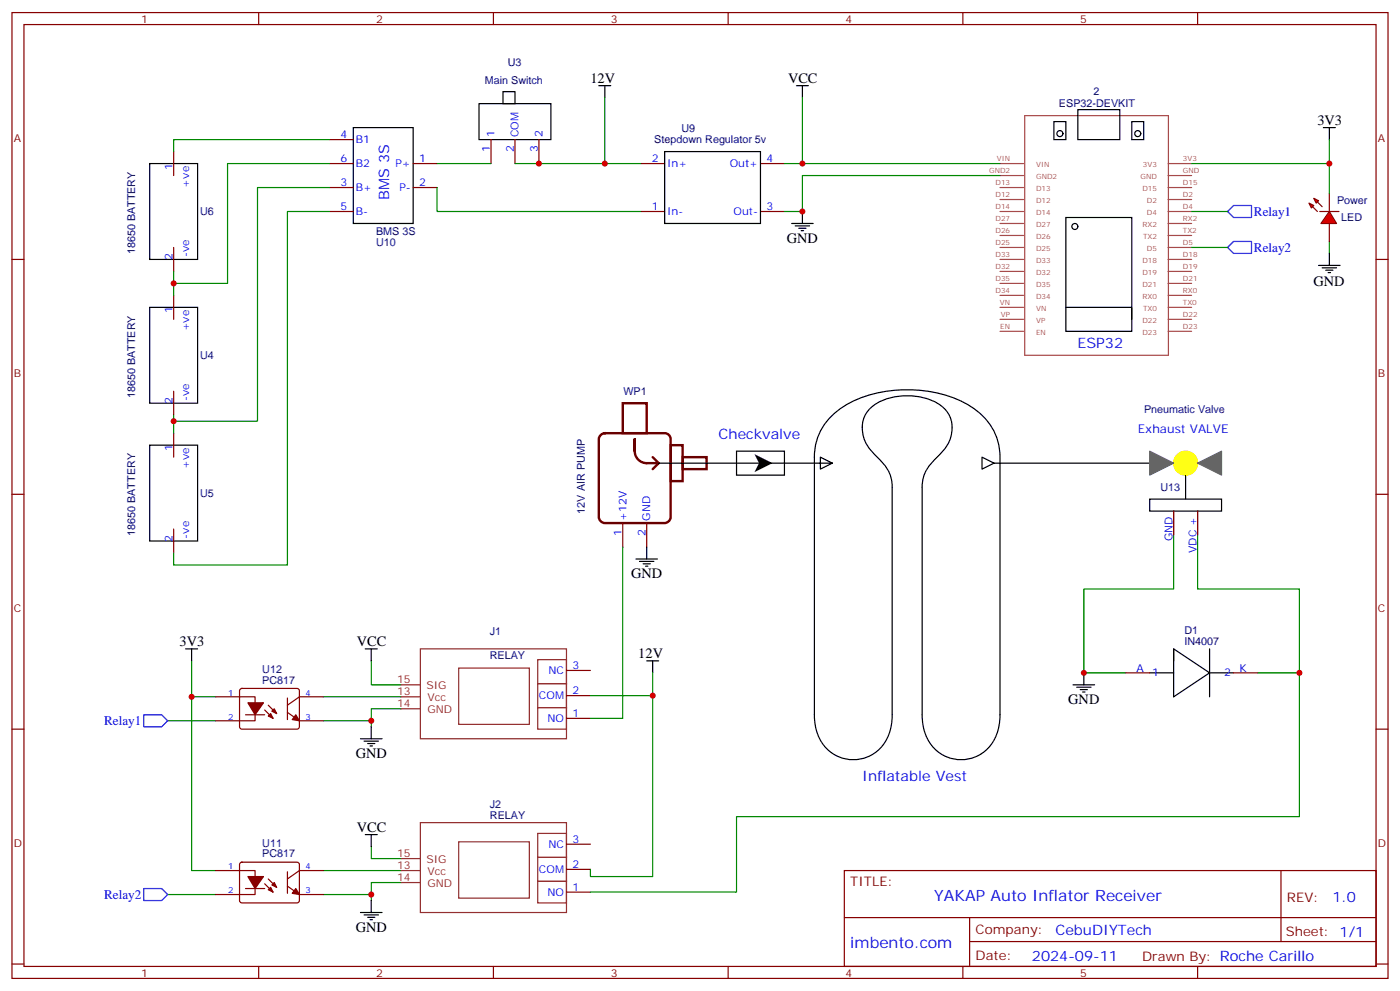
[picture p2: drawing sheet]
<svg xmlns="http://www.w3.org/2000/svg" width="412mm" height="292mm" viewBox="0 0 412 292" stroke-linecap="round" stroke-linejoin="round" font-family="sans-serif">
<g fill="none" stroke="#870000" stroke-width=".35">
<path d="M3.5 3.7h405.4v284.3h-405.4zM7.1 7.2h398.2v277.3h-398.2zM76.2 3.7v3.5M145.3 3.7v3.5M214.5 3.7v3.5M283.6 3.7v3.5M352.8 3.7v3.5M51.2 44.6v7.1M97 48.2h7.1M97 41.1h7.1M97 55.2h7.1M121.7 48.2h7.1"/>
<path d="M121.7 55.2h7.1M144.6 41.1v7.1M151.7 41.1v7.1M158.7 41.1v7.1M188.7 48.2h7.1M224 48.2h7.1M3.5 76.4h3.6M51.2 72.8v7.1M97 62.3h7.1M188.7 62.3h7.1M224 62.3h7.1M405.3 76.4h3.6"/>
<path d="M51.2 87v7M51.2 115.2v7M51.2 127.5v7.1M3.5 145.5h3.6M51.2 155.8v7M183.4 154v7M190.5 154v7M345.7 150.5v7M352.8 150.5v7M405.3 145.5h3.6M166.9 197.4h7M331.6 198.1h7.1"/>
<path d="M363.4 198.1h7M3.5 214.7h3.6M63.5 205.1h11.6v7.1h-11.6M70.8 202.9l.5-.2h16.5l.4 .7-.1 10.8-.6 .5-16.5-.1-.4-.6v-10.6zM72.3 210.4h5.7M78 209l2.4 2.5M79 207.6l2.5 2.5M84.7 205.5v6.3M84.7 209.7l3.5 2.5h7M95.2 205.1h-7l-3.5 2.5M166.9 211.5h7M166.9 204.8h7"/>
<path d="M405.3 214.7h3.6M63.5 256.3h11.6v7h-11.6M70.8 254l.5-.2 16.5 .1 .4 .6-.1 10.9-.6 .4h-16.5l-.4-.7v-10.6zM79 258.8l2.5 2.4M84.7 256.6v6.4M95.2 256.3h-7l-3.5 2.5M166.9 255.9h7M166.9 248.5h7M248.7 256.3h156.6v28.2h-156.6zM377.3 256.3v20.9M72.3 261.6h5.7M78 260.2l2.4 2.4"/>
<path d="M84.7 260.9l3.5 2.4h7M166.9 262.6h7M248.7 270.1h156.5M285.6 277.2h119.6M285.6 270.1v14.2M3.5 283.8h3.6M76.2 284.5v3.5M145.3 284.5v3.5M214.5 284.5v3.5M283.6 284.5v3.5M352.8 284.5v3.5M405.3 283.8h3.6"/>
</g>
<g fill="none" stroke="#000" stroke-width=".35">
<path d="M104.1 37.6h17.6v28.2h-17.6zM141.1 30.5h21.2v10.6h-21.2zM148.2 27h3.5v3.5h-3.5zM176.4 25.2h3.5M178.2 25.2v3.6M234.6 25.2h3.5M236.4 25.2v3.6M310.4 35.8h3.6v5.3h-3.6zM317.5 32.3h12.3v8.8h-12.3zM333.4 35.8h3.5v5.3h-3.5zM44.1 48.2h14.1v28.2h-14.1zM195.8 44.6h28.2v21.2h-28.2z"/>
<path d="M233.2 65.8h6.3M234.2 66.5h4.3M235.3 67.2h2.1M236 67.9h.7M236.4 62.3v3.5M314 64h19.4v33.5h-19.4zM388.4 78.1h6.4M389.5 78.8h4.2M390.5 79.6h2.1M391.6 74.6v3.5M44.1 90.5h14.1v28.2h-14.1zM314 90.5h19.4v3.5"/>
<path d="M391.2 80.3h.7M44.1 131.1h14.1v28.2h-14.1zM194 136.3h51.2l-3.5-1.7v3.5l3.5-1.8M217 132.8h14.1v7.1h-14.1zM243.9 123.6a27.6 27.6 0 0 1 16.6-8.3 37.7 37.7 0 0 1 25.5 4.4 17.7 17.7 0 0 1 8.6 16.6v74.1a12.5 12.5 0 0 1-7.8 12.6 11.2 11.2 0 0 1-14.7-8.4l-.5-4.2v-67a11.5 11.5 0 0 1 4.4-8.8 10.6 10.6 0 0 0 3.8-11.9 12.5 12.5 0 0 0-10.8-6.1 16.6 16.6 0 0 0-12.7 3.7 9 9 0 0 0-.3 11.7 38.1 38.1 0 0 1 6 7.3l.7 2.5 .1 1.6v67a12.5 12.5 0 0 1-7.8 12.6 11.2 11.2 0 0 1-14.6-8.4l-.5-4.2v-75.8a16.5 16.5 0 0 1 4-11zM292.8 136.3l-3.5 1.8v-3.5l3.5 1.7h51.2M349.2 139.9v7M338.7 146.9h21.1v3.6h-21.1zM187.3 164.6h6.4M188.4 165.3h4.2M189.4 166h2.2M190.1 166.7h.8"/>
<path d="M190.5 161v3.6M54.7 191h3.5M56.4 191v3.6M107.6 191h3.5M109.4 191v3.6M190.5 194.6h3.5M192.3 194.6v3.5M319.3 198.1v3.5M338.7 198.1h7M345.7 191v14.1l10.6-7-10.6-7.1v3.6M356.3 191v14.1M356.3 198.1h7.1"/>
<path d="M106.2 217.5h6.3M107.2 218.2h4.3M108.3 218.9h2.1M109 219.6h.7M109.4 214v3.5M316.1 201.6h6.3M317.1 202.3h4.3M318.2 203h2.1M318.9 203.7h.7M107.6 245.7h3.5M109.4 245.7v3.5M106.2 268.6h6.3"/>
<path d="M107.2 269.3h4.3M108.3 270.1h2.1M109 270.8h.7M109.4 265.1v3.5"/>
<circle cx="312.2" cy="39.3" r=".88"/>
<circle cx="335.1" cy="39.3" r=".88"/>
<circle cx="316.6" cy="66.7" r=".88"/>
</g>
<g fill="none" stroke="#a64a4a" stroke-width=".35">
<path d="M301.8 34h42.4v70.6h-42.4zM294.6 48.2h6.9M294.6 51.7h6.9M294.6 55.2h6.9M294.6 58.7h6.9M344.1 48.2h6.9M344.1 51.7h6.9M344.1 55.2h6.9M344.1 58.7h6.9M294.6 62.3h6.9M294.6 65.8h6.9M294.6 69.3h6.9"/>
<path d="M294.6 72.8h6.9M294.6 76.4h6.9M294.6 79.9h6.9M344.1 62.3h6.9M344.1 65.8h6.9M344.1 69.3h6.9M344.1 72.8h6.9M344.1 76.4h6.9M344.1 79.9h6.9M294.6 83.4h6.9M294.6 87h6.9M294.6 90.5h6.9"/>
<path d="M294.6 94h6.9M294.6 97.5h6.9M344.1 83.4h6.9M344.1 87h6.9M344.1 90.5h6.9M344.1 94h6.9M344.1 97.5h6.9"/>
</g>
<g fill="none" stroke="#008700" stroke-width=".35">
<path d="M178.2 28.8v19.4M236.4 28.8v19.4M97 41.1h-45.8v3.5M97 48.2h-30v35.2h-15.8M97 55.2h-21.2v68.8h-24.6M128.8 55.2v7.1h59.9M128.8 48.2h15.8M151.7 48.2h37M231.1 48.2h63.5M294.6 51.7h-58.2v10.6h-5.3M51.2 79.9v7.1M97 62.3h-12.3v104h-33.5v-3.5"/>
<path d="M351 72.8h10.6M351 62.3h10.6M391.6 71.1v3.5M51.2 122.2v5.3M345.7 150.5v22.9h-26.4v24.7h12.3M352.8 150.5v22.9h30v24.7h-12.4M183.4 161v50.5h-9.5M56.4 194.6v10.5h7.1M109.4 194.6v7h8.8M192.3 198.1v6.7h-18.4M382.8 198.1v42.3h-165.8v22.2h-43.1M49.4 212.2h14.1"/>
<path d="M56.4 205.1v51.2h7.1M95.2 212.2h14.2M95.2 205.1h23M118.2 208.7h-8.8v5.3M192.3 204.8v53.3h-18.4v-2.2M95.2 256.3h23M109.4 249.2v3.6h8.8M118.2 259.8h-8.8v5.3M49.4 263.3h14.1M95.2 263.3h14.2"/>
</g>
<path d="M361.6 72.8l1.8-1.7h5.3v3.5h-5.3zM361.6 62.3l1.8-1.8h5.3v3.5h-5.3zM42.3 210.4h5.3l1.8 1.8-1.8 1.8h-5.3zM42.3 261.6h5.3l1.8 1.7-1.8 1.8h-5.3z" fill="none" stroke="#00f" stroke-width=".35"/>
<g fill="#870000" stroke="#870000" stroke-width=".35">
<path d="M87.1 261.6l1.1 1.7-2.1-.3z"/>
<path d="M79.7 261.2l.7 1.4-1.4-.7z"/>
<path d="M80.1 260.5l.7-.7 .7 1.4z"/>
<path d="M73 258.1h4.6l-2.5 3.5z"/>
<path d="M87.1 210.4l1.1 1.8-2.1-.4z"/>
<path d="M79 210.8l.7-.7 .7 1.4z"/>
<path d="M80.1 209.4l.7-.7 .7 1.4z"/>
<path d="M73 206.9h4.6l-2.5 3.5z"/>
</g>
<path d="M123.8 191h43.1v26.5h-43.1zM135.1 196.7h20.8v16.6h-20.8zM123.8 242.2h43.1v26.4h-43.1zM135.1 247.8h20.8v16.6h-20.8z" fill="none" stroke="#822e2e" stroke-width=".35"/>
<path d="M158.4 194.2h8.5v7.1h-8.5zM118.2 201.6h5.6M118.2 205.1h5.6M118.2 208.7h5.6M158.4 201.3h8.5v7h-8.5zM158.4 208.3h8.5v6.4h-8.5zM118.2 252.8h5.6M118.2 256.3h5.6M118.2 259.8h5.6M158.4 245.4h8.5v7h-8.5zM158.4 252.4h8.5v7.1h-8.5zM158.4 259.5h8.5v6.3h-8.5z" fill="none" stroke="#8c2424" stroke-width=".35"/>
<path d="M183.4 118.7h7.1v8.8h-7.1zM177 128l1.2-.5h17.6a1.76 1.76 0 0 1 1.8 1.8v22.9a1.89 1.89 0 0 1-1.8 1.8h-17.6a1.89 1.89 0 0 1-1.8-1.8v-22.9zM187 132.8a3.5 3.5 0 0 0 3.5 3.5h3.5l-1.7-1.7M187 132.8v-3.5v3.5M194 136.3l-1.7 1.8M197.6 131.1h3.5v10.5h-3.5zM201.1 134.6h7v3.5h-7z" fill="none" stroke="#600" stroke-width=".71"/>
<circle cx="349.2" cy="136.3" r="3.5" fill="#ff0" stroke="#ff0" stroke-width=".35"/>
<g fill="#666" stroke="#666" stroke-width=".35">
<path d="M338.7 132.8l7 3.5-7 3.6z"/>
<path d="M352.8 136.3l7-3.5v7.1z"/>
</g>
<path d="M222.2 133.7l5.3 2.6-5.3 2.7 1.4-2.7z" fill="#000"/>
<g fill="#f00" stroke="#870000" stroke-width=".35">
<path d="M391.6 62.3l2.1 3.5h-4.6z"/>
<path d="M388.8 62.3h5.6z"/>
</g>
<g fill="#870000" stroke="#870000" stroke-width=".35">
<path d="M386.6 60.9l1.5 1.4z"/>
<path d="M388.1 59.4l1.4 1.5z"/>
</g>
<g fill="#f00" stroke="#870000" stroke-width=".35">
<path d="M385.6 59.8l1.4 .7-.7 .7z"/>
<path d="M387 58.4l1.4 .7-.7 .7z"/>
</g>
<path d="M391.6 57v5.3M391.6 65.8v5.3" fill="none" stroke="#870000" stroke-width=".35"/>
<path d="M351 48.2h40.6v8.8M391.6 41.1v7.1" fill="none" stroke="#008700" stroke-width=".35"/>
<path d="M389.8 37.6h3.5M391.6 37.6v3.5" fill="none" stroke="#000" stroke-width=".35"/>
<g fill="#c00">
<circle cx="158.8" cy="48.2" r=".88"/>
<circle cx="51.2" cy="83.4" r=".88"/>
<circle cx="51.2" cy="124" r=".88"/>
<circle cx="56.4" cy="205.1" r=".88"/>
<circle cx="109.4" cy="212.2" r=".88"/>
<circle cx="109.4" cy="263.3" r=".88"/>
<circle cx="236.4" cy="62.3" r=".88"/>
<circle cx="236.4" cy="48.2" r=".88"/>
<circle cx="178.2" cy="48.2" r=".88"/>
<circle cx="192.3" cy="204.8" r=".88"/>
<circle cx="319.3" cy="198.1" r=".88"/>
<circle cx="382.8" cy="198.1" r=".88"/>
<circle cx="391.6" cy="48.2" r=".88"/>
</g>
<g font-size="4.6" fill="#00f">
<text x="275.2" y="265.1">YAKAP Auto Inflator Receiver</text>
<text x="250.5" y="279.2">imbento.com</text>
</g>
<g font-size="4.2">
<text x="173.9" y="24.5">12V</text>
<text x="232.1" y="24.5">VCC</text>
<text x="388.1" y="36.9">3V3</text>
<text x="231.8" y="71.4">GND</text>
<text x="386.9" y="84.3">GND</text>
<text x="185.9" y="170.2">GND</text>
<text x="52.9" y="190.3">3V3</text>
<text x="105.1" y="190.3">VCC</text>
<text x="188" y="193.9">12V</text>
<text x="314.7" y="207.3">GND</text>
<text x="104.8" y="223.1">GND</text>
<text x="105.1" y="245">VCC</text>
<text x="104.8" y="274.3">GND</text>
</g>
<g font-size="4.2" fill="#00f">
<text x="114.7" y="58.7" transform="rotate(-90 114.7 58.7)">BMS 3S</text>
<text x="317.4" y="102.5">ESP32</text>
<text x="211.7" y="129.3">Checkvalve</text>
<text x="254" y="229.8">Inflatable Vest</text>
<text x="392.5" y="265.6">1.0</text>
<text x="310.9" y="275.1">CebuDIYTech</text>
<text x="304" y="282.9">2024-09-11</text>
</g>
<g font-size="3.9" fill="#00f">
<text x="369.4" y="63.7">Relay1</text>
<text x="369.4" y="74.2">Relay2</text>
<text x="30.7" y="213.4">Relay1</text>
<text x="30.7" y="264.6">Relay2</text>
</g>
<g font-size="3.9" fill="#800">
<text x="250.5" y="260.9">TITLE:</text>
<text x="379.1" y="265.6">REV:</text>
<text x="287.4" y="275.1">Company:</text>
<text x="378.7" y="275.7">Sheet: 1/1</text>
<text x="287.4" y="282.8">Date:</text>
<text x="336.4" y="282.8">Drawn By: Roche Carillo</text>
</g>
<text font-size="3.5" fill="#00f" x="335.1" y="127.5">Exhaust VALVE</text>
<g font-size="3.2" fill="#800">
<text x="41.6" y="6.7">1</text>
<text x="110.8" y="6.7">2</text>
<text x="179.9" y="6.7">3</text>
<text x="249.1" y="6.7">4</text>
<text x="318.2" y="6.7">5</text>
<text x="4.1" y="41.8">A</text>
<text x="405.9" y="41.8">A</text>
<text x="4.1" y="110.9">B</text>
<text x="405.9" y="110.9">B</text>
<text x="4.1" y="180.1">C</text>
<text x="405.9" y="180.1">C</text>
<text x="4.1" y="249.2">D</text>
<text x="405.9" y="249.2">D</text>
<text x="41.6" y="287.5">1</text>
<text x="110.8" y="287.5">2</text>
<text x="179.9" y="287.5">3</text>
<text x="249.1" y="287.5">4</text>
<text x="318.2" y="287.5">5</text>
</g>
<g font-size="3.2" fill="#000080">
<text x="149.6" y="19.3">U3</text>
<text x="142.8" y="24.6">Main Switch</text>
<text x="322.1" y="28">2</text>
<text x="311.9" y="31.6">ESP32-DEVKIT</text>
<text x="200.7" y="38.7">U9</text>
<text x="192.7" y="42.2">Stepdown Regulator 5v</text>
<text x="393.8" y="59.9">Power</text>
<text x="58.9" y="63.3">U6</text>
<text x="395.1" y="65.1">LED</text>
<text x="110.8" y="69.3">BMS 3S</text>
<text x="39.9" y="74.9" transform="rotate(-90 39.9 74.9)">18650 BATTERY</text>
<text x="110.8" y="72.5">U10</text>
<text x="58.9" y="105.7">U4</text>
<text x="39.9" y="117.2" transform="rotate(-90 39.9 117.2)">18650 BATTERY</text>
<text x="183.7" y="116.3">WP1</text>
<text x="337" y="121.5">Pneumatic Valve</text>
<text x="58.9" y="146.2">U5</text>
<text x="341.9" y="144.6">U13</text>
<text x="172.3" y="151.2" transform="rotate(-90 172.3 151.2)">12V AIR PUMP</text>
<text x="39.9" y="157.8" transform="rotate(-90 39.9 157.8)">18650 BATTERY</text>
<text x="144.3" y="186.8">J1</text>
<text x="348.9" y="190">IN4007</text>
<text x="348.9" y="186.7">D1</text>
<text x="144.3" y="194">RELAY</text>
<text x="77.3" y="201.3">PC817</text>
<text x="77.3" y="198.1">U12</text>
<text x="144.3" y="238">J2</text>
<text x="144.3" y="241.1">RELAY</text>
<text x="77.3" y="249.2">U11</text>
<text x="77.3" y="252.4">PC817</text>
</g>
<g font-size="3.2" fill="#00f">
<text x="100.3" y="40.7">4</text>
<text x="145.7" y="40.4" transform="rotate(-90 145.7 40.4)">1</text>
<text x="152.8" y="40.4" transform="rotate(-90 152.8 40.4)">COM</text>
<text x="159.8" y="40.4" transform="rotate(-90 159.8 40.4)">2</text>
<text x="100.3" y="47.8">6</text>
<text x="104.8" y="42.2">B1</text>
<text x="123.5" y="47.8">1</text>
<text x="144.3" y="44.9" transform="rotate(-90 144.3 44.9)">1</text>
<text x="151.3" y="44.9" transform="rotate(-90 151.3 44.9)">2</text>
<text x="158.4" y="44.9" transform="rotate(-90 158.4 44.9)">3</text>
<text x="192" y="47.8">2</text>
<text x="225.8" y="47.8">4</text>
<text x="50.8" y="49.9" transform="rotate(-90 50.8 49.9)">1</text>
<text x="104.8" y="49.2">B2</text>
<text x="116.5" y="49.2">P+</text>
<text x="196.5" y="49.2">In+</text>
<text x="215" y="49.2">Out+</text>
<text x="55.7" y="55.2" transform="rotate(-90 55.7 55.2)">+ve</text>
<text x="100.3" y="54.9">3</text>
<text x="104.8" y="56.3">B+</text>
<text x="117.6" y="56.3">P-</text>
<text x="123.5" y="54.9">2</text>
<text x="100.3" y="61.9">5</text>
<text x="104.8" y="63.3">B-</text>
<text x="192" y="61.9">1</text>
<text x="196.5" y="63.3">In-</text>
<text x="216.1" y="63.3">Out-</text>
<text x="225.8" y="61.9">3</text>
<text x="50.8" y="76.6" transform="rotate(-90 50.8 76.6)">2</text>
<text x="55.7" y="75.7" transform="rotate(-90 55.7 75.7)">-ve</text>
<text x="50.8" y="92.3" transform="rotate(-90 50.8 92.3)">1</text>
<text x="55.7" y="97.6" transform="rotate(-90 55.7 97.6)">+ve</text>
<text x="50.8" y="119" transform="rotate(-90 50.8 119)">2</text>
<text x="55.7" y="118" transform="rotate(-90 55.7 118)">-ve</text>
<text x="50.8" y="132.8" transform="rotate(-90 50.8 132.8)">1</text>
<text x="55.7" y="138.1" transform="rotate(-90 55.7 138.1)">+ve</text>
<text x="184.5" y="153.3" transform="rotate(-90 184.5 153.3)">+12V</text>
<text x="191.6" y="153.3" transform="rotate(-90 191.6 153.3)">GND</text>
<text x="50.8" y="159.5" transform="rotate(-90 50.8 159.5)">2</text>
<text x="55.7" y="158.6" transform="rotate(-90 55.7 158.6)">-ve</text>
<text x="183.1" y="157.8" transform="rotate(-90 183.1 157.8)">1</text>
<text x="190.1" y="157.8" transform="rotate(-90 190.1 157.8)">2</text>
<text x="345.4" y="159.3" transform="rotate(-90 345.4 159.3)">GND</text>
<text x="352.4" y="162.8" transform="rotate(-90 352.4 162.8)">VDC +</text>
<text x="168.6" y="197">3</text>
<text x="334.7" y="197.7">A</text>
<text x="365.1" y="197.7">K</text>
<text x="161.6" y="198.4">NC</text>
<text x="339.4" y="199.1">1</text>
<text x="360.6" y="199.1">2</text>
<text x="158.8" y="205.8">COM</text>
<text x="168.6" y="204.4">2</text>
<text x="161.3" y="212.5">NO</text>
<text x="168.6" y="211.1">1</text>
<text x="161.6" y="249.6">NC</text>
<text x="168.6" y="248.2">3</text>
<text x="158.8" y="257">COM</text>
<text x="168.6" y="255.6">2</text>
<text x="161.3" y="263.7">NO</text>
<text x="168.6" y="262.3">1</text>
</g>
<g font-size="3.2" fill="#8d2323">
<text x="117" y="201.1">15</text>
<text x="125.6" y="202.9">SIG</text>
<text x="117" y="252.2">15</text>
<text x="125.6" y="254">SIG</text>
</g>
<g font-size="3.2" fill="#832d2d">
<text x="117" y="204.6">13</text>
<text x="117" y="208.1">14</text>
<text x="126" y="206.4">Vcc</text>
<text x="126" y="209.9">GND</text>
<text x="117" y="255.8">13</text>
<text x="126" y="257.5">Vcc</text>
<text x="117" y="259.3">14</text>
<text x="126" y="261.1">GND</text>
</g>
<g font-size="2.5" fill="#00f">
<text x="67.2" y="204.8">1</text>
<text x="90" y="204.8">4</text>
<text x="67.2" y="211.8">2</text>
<text x="90" y="211.8">3</text>
<text x="67.2" y="255.9">1</text>
<text x="90" y="255.9">4</text>
<text x="67.2" y="263">2</text>
<text x="90" y="263">3</text>
</g>
<g font-size="2.1" fill="#a54b4b">
<text x="293.7" y="47.5">VIN</text>
<text x="348.5" y="47.5">3V3</text>
<text x="291.4" y="51">GND2</text>
<text x="305.2" y="49.2">VIN</text>
<text x="305.2" y="52.7">GND2</text>
<text x="336" y="52.7">GND</text>
<text x="336.7" y="49.2">3V3</text>
<text x="348.5" y="51">GND</text>
<text x="293.3" y="54.5">D13</text>
<text x="293.3" y="58">D12</text>
<text x="305.2" y="56.3">D13</text>
<text x="305.2" y="59.8">D12</text>
<text x="336.5" y="56.3">D15</text>
<text x="337.8" y="59.8">D2</text>
<text x="348.5" y="54.5">D15</text>
<text x="348.5" y="58">D2</text>
<text x="293.3" y="61.6">D14</text>
<text x="293.3" y="65.1">D27</text>
<text x="305.2" y="63.3">D14</text>
<text x="337.8" y="63.3">D4</text>
<text x="348.5" y="61.6">D4</text>
<text x="348.5" y="65.1">RX2</text>
<text x="293.3" y="68.6">D26</text>
<text x="305.2" y="66.8">D27</text>
<text x="305.2" y="70.4">D26</text>
<text x="336.6" y="66.8">RX2</text>
<text x="336.7" y="70.4">TX2</text>
<text x="348.5" y="68.6">TX2</text>
<text x="293.3" y="72.2">D25</text>
<text x="293.3" y="75.7">D33</text>
<text x="305.2" y="73.9">D25</text>
<text x="305.2" y="77.4">D33</text>
<text x="336.5" y="77.4">D18</text>
<text x="337.8" y="73.9">D5</text>
<text x="348.5" y="72.2">D5</text>
<text x="348.5" y="75.7">D18</text>
<text x="293.3" y="79.2">D32</text>
<text x="293.3" y="82.7">D35</text>
<text x="305.2" y="80.9">D32</text>
<text x="336.5" y="80.9">D19</text>
<text x="348.5" y="79.2">D19</text>
<text x="348.5" y="82.7">D21</text>
<text x="293.3" y="86.3">D34</text>
<text x="294.5" y="89.8">VN</text>
<text x="305.2" y="84.5">D35</text>
<text x="305.2" y="88">D34</text>
<text x="336.5" y="84.5">D21</text>
<text x="336.6" y="88">RX0</text>
<text x="348.5" y="86.3">RX0</text>
<text x="348.5" y="89.8">TX0</text>
<text x="294.8" y="93.3">VP</text>
<text x="305.2" y="91.5">VN</text>
<text x="305.2" y="95.1">VP</text>
<text x="336.5" y="95.1">D22</text>
<text x="336.7" y="91.5">TX0</text>
<text x="348.5" y="93.3">D22</text>
<text x="294.7" y="96.8">EN</text>
<text x="305.2" y="98.6">EN</text>
<text x="336.5" y="98.6">D23</text>
<text x="348.5" y="96.8">D23</text>
</g>
</svg>
